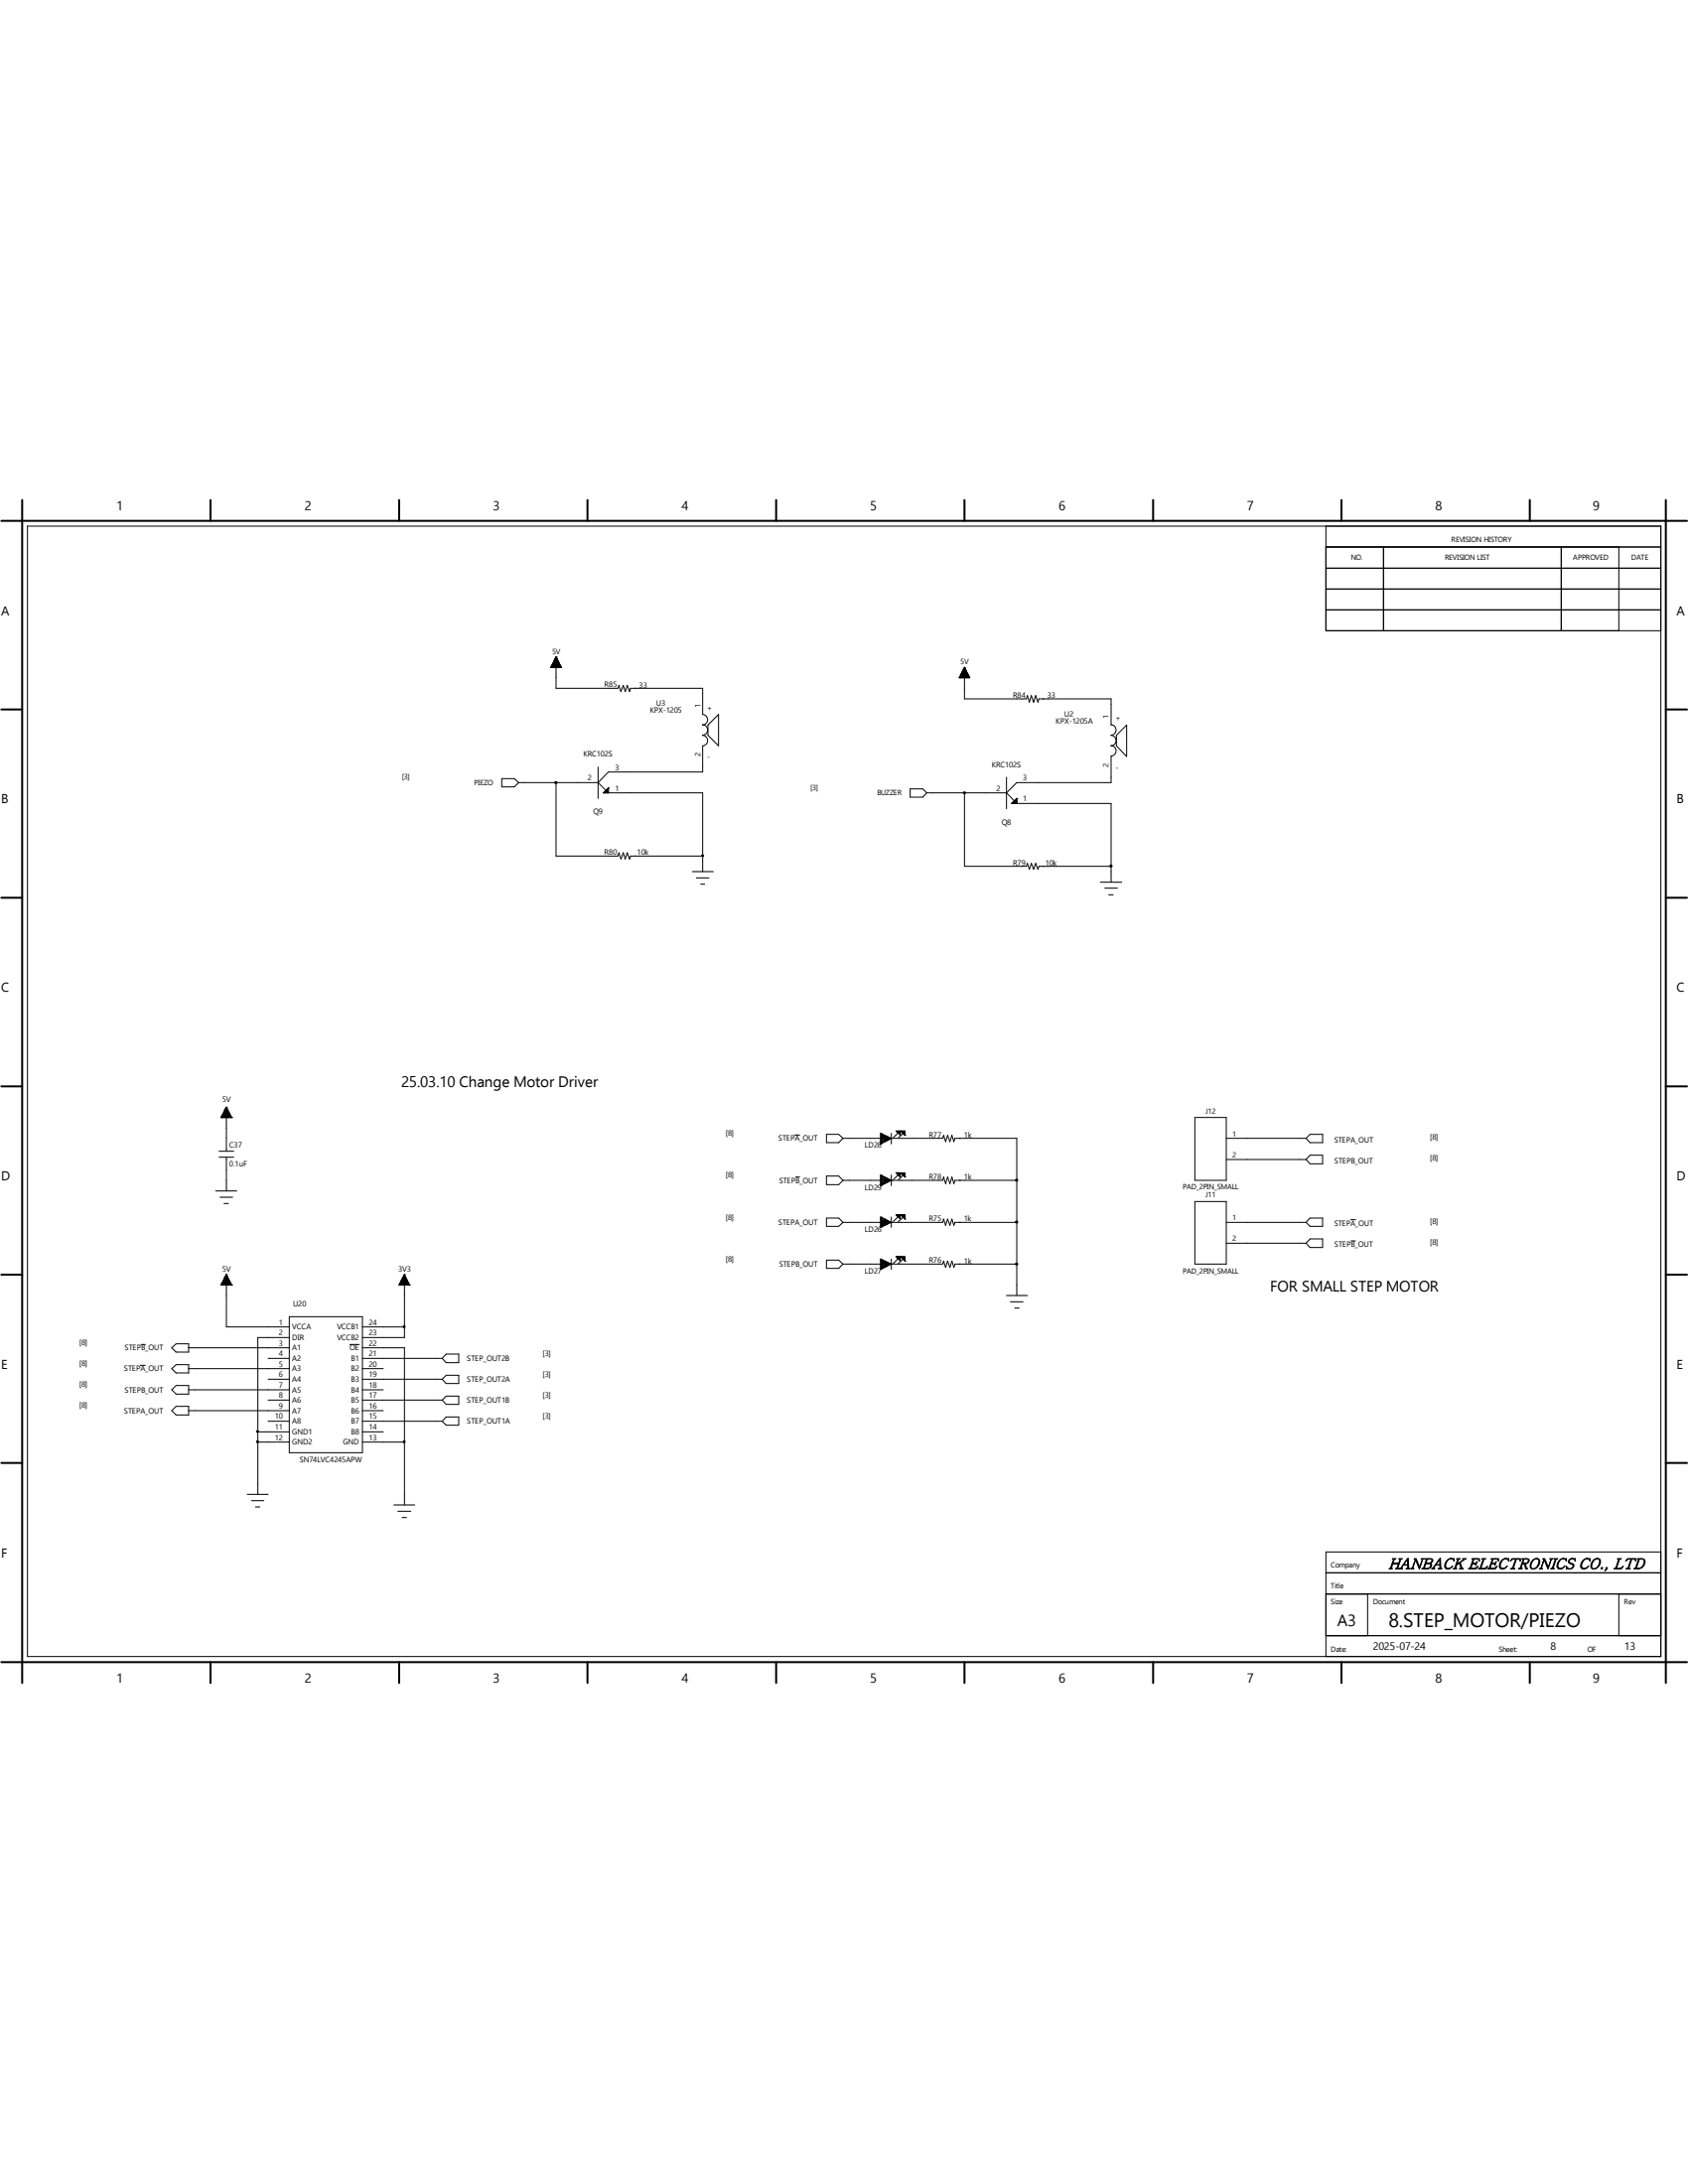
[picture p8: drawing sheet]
<svg xmlns="http://www.w3.org/2000/svg" width="216mm" height="279mm" viewBox="0 0 216 279" stroke-linecap="round" stroke-linejoin="round" font-family="sans-serif">
<g fill="none" stroke="#000" stroke-width=".25">
<path d="M.2 66.6h215.6M2.8 64v151.3M26.9 64v2.6M51.1 64v2.6M75.1 64v2.6M99.3 64v2.6M123.4 64v2.6M147.5 64v2.6M171.6 64v2.6M195.7 64v2.6M213.1 64v151.3M.2 90.8h2.6"/>
<path d="M213.1 90.8h2.7M.2 114.9h2.6M213.1 114.9h2.7M.2 139h2.6M213.1 139h2.7M.2 163.1h2.6M213.1 163.1h2.7M.2 187.2h2.6M213.1 187.2h2.7M.2 212.6h215.6M26.9 212.6v2.7M51.1 212.6v2.7"/>
<path d="M75.1 212.6v2.7M99.3 212.6v2.7M123.4 212.6v2.7M147.5 212.6v2.7M171.6 212.6v2.7M195.7 212.6v2.7"/>
</g>
<g fill="none" stroke="#000" stroke-width=".13">
<path d="M3.5 67.3h208.9v144.6h-208.9zM169.6 67.3v13.4h42.8M169.6 70h42.8M169.6 78h42.8M169.6 75.4h42.8M169.6 72.7h42.8M177 70v10.7M199.7 70v10.7M207.1 70v10.7M64.2 99.6h1.6l.5 .5-.5 .6h-1.6zM70.5 85.3l1.3 .1M70.5 85.3v.1"/>
<path d="M70.5 85.3h1.3M70.5 85.2h1.2v.2M70.5 85.2v.2M70.6 85.2h1.1M70.6 85.1h1.1v.3M70.6 85.1v.3M70.6 85h1M70.7 85.4v-.4h.9v.4M70.7 85h.9M70.7 84.9h.8v.5M70.7 84.9v.5M70.7 84.9h.8"/>
<path d="M70.8 84.8h.7v.6M70.8 84.7h.7v.7M70.9 84.6h.5v.8M70.9 84.5v.9M70.9 84.5h.5M70.9 84.5h.4v.9M70.9 84.4v1M71 84.4h.3M71 84.4h.3v1M71 84.3v1.1M71 84.3h.3M71 84.2h.2v1.2"/>
<path d="M71.1 84.2h.1v1.2M71.1 84h.1M71.1 84v4.1h7.9l.2-.4 .2 .8 .3-.8 .3 .8 .2-.8 .3 .8 .1-.4h9.3v3.3M71.1 84l-.7 1.4h1.4M71.1 84l.7 1.4M71.2 84.1h-.1v1.3M71.2 84.2h-.2v1.2M71.4 84.6h-.6v.8M71.5 84.8h-.7v.6M76.5 98.1v4.1M89.9 91.4a.68 .68 0 0 1 .6 .7 .68 .68 0 0 1-.6 .7v-.1M89.9 92.7a.68 .68 0 0 1 .6 .7 .68 .68 0 0 1-.6 .7"/>
<path d="M89.9 94.1a.68 .68 0 0 1 .6 .6 .68 .68 0 0 1-.6 .7v3.4h-12.1l-1.3 1.3M91.9 91.4v4l-1.3-1.3v-1.3zM122.7 86.7h1.3M122.7 86.6h1.3M122.8 86.6h1.2v.1M122.8 86.5v.2M122.8 86.5h1.1M122.9 86.7v-.3h1v.3M122.9 86.4h1M122.9 86.4h1v.3M122.9 86.3h.9M122.9 86.3v.4"/>
<path d="M122.9 86.2h.9v.5M122.9 86.2v.5M123 86.2h.8M123 86.1h.7v.6M123 86.1v.6M123 86.1h.7M123 86h.7v.7M123 86v.7M123.1 86h.6M123.1 85.9h.5v.8M123.1 85.8h.5v.9M123.2 85.7h.3v1"/>
<path d="M123.2 85.6v1.1M123.2 85.6h.3M123.3 85.6h.2v1.1M123.3 85.5h.1v1.2M123.3 85.4v1.3M123.4 85.4h.1M123.4 85.4v4h7.9l.1-.4 .3 .8 .2-.8 .3 .8 .3-.8 .3 .8 .1-.4h9.2v3.4M123.4 85.4l.6 1.3h-1.3zM123.4 85.6h-.1v1.1M123.5 85.8h-.4v.9M123.6 85.9h-.5v.8M128.7 99.4v4.1"/>
<path d="M142.1 92.7a.68 .68 0 0 1 .6 .7 .68 .68 0 0 1-.6 .7M142.1 94.1a.68 .68 0 0 1 .6 .6 .68 .68 0 0 1-.6 .7M142.1 95.4a.68 .68 0 0 1 .6 .7 .68 .68 0 0 1-.6 .6M142.1 96.8v3.3h-12.1l-1.3 1.3M142.8 94.1l1.3-1.3v4l-1.3-1.4zM66.3 100.1h10.2M71.1 100.1v9.4h7.9l.2-.4 .2 .8 .3-.8 .3 .8 .2-.8 .3 .8 .1-.4h9.3M76.5 100.1l1.3 1.3v-.6M77.2 101.4h.1M77.2 101.4h12.7v10.1M77.8 100.8h.1M77.8 100.8l-.6 .6"/>
<path d="M77.8 101.3h-.5v.1M77.8 101.2h-.4v.2M77.8 101h-.2v.4M77.8 100.9h-.1v.5M88.6 111.5h2.6M89.1 112.3h1.6M89.6 113.1h.5M116.4 100.9h1.6l.5 .5-.5 .6h-1.6zM118.5 101.4h10.2M123.4 101.4v9.4h7.9l.1-.4 .3 .8 .2-.8 .3 .8 .3-.8 .3 .8 .1-.4h9.2M128.7 101.4l1.3 1.4v-.6M129.4 102.8h.1"/>
<path d="M129.4 102.8h12.7v10.1M130 102.2h.1M130 102.2l-.6 .6M130 102.7h-.5v.1M130 102.5h-.3v.3M130 102.4h-.2v.4M130 102.3h-.1v.5M140.8 112.9h2.7M141.3 113.6h1.6M141.8 114.5h.6M27.6 152.4h2.7M28 147.3h1.9"/>
<path d="M28 148h1.9M28.2 153.2h1.6M28.3 143h.1M28.3 143h1.3M28.3 142.9h1.3M28.3 142.9h1.2v.1M28.3 142.8v.2M28.4 142.8h1.1M28.4 142.7h1.1v.3M28.4 142.7v.3M28.4 142.7h1.1M28.4 142.6v.4"/>
<path d="M28.5 142.6h.9M28.5 143v-.5h.9v.5M28.5 142.5h.9M28.5 142.5h.8v.5M28.5 142.4v.6M28.6 142.4h.7M28.6 142.3h.7v.7M28.7 154h.5M28.7 142.2h.6v.8M28.7 142.1h.5v.9M28.7 142.1v.9M28.7 142.1h.5"/>
<path d="M28.7 142h.4v1M28.7 141.9v1.1M28.8 141.9h.3M28.8 141.9h.3v1.1M28.8 141.9v1.1M28.8 141.9h.2M28.9 141.8h.1v1.2M28.9 141.7h.1v1.3M28.9 141.6v1.4M29 141.6h.1M29 141.6v5.7M29 148v4.4"/>
<path d="M29 141.6l-.7 1.4M29 141.6l.6 1.4M29 141.7h-.1v1.3M29.2 142.2h-.5v.8M29.3 142.3h-.7v.7M29.6 143h.1M101.6 145.2h.7M101.8 150.6h.5M105.7 145.1h1.6l.5 .5-.5 .6h-1.6zM105.7 150.5h1.6l.5 .5-.5 .6h-1.6zM105.7 155.8h1.6l.5 .6-.5 .5h-1.6zM107.8 145.6h12.8l.1-.4 .2 .8 .3-.8 .3 .8 .3-.8 .2 .8 .1-.4h7.9v20.1"/>
<path d="M107.8 151h12.8l.1-.4 .2 .8 .3-.8 .3 .8 .3-.8 .2 .8 .1-.4h7.9M107.8 156.4h12.8l.1-.4 .2 .8 .3-.8 .3 .8 .3-.8 .2 .8 .1-.4h7.9M112.6 146.3h.1M112.6 145h.1M112.6 151.7h.1M112.6 150.3h.1M112.6 157h.1M112.6 155.7h.1M112.6 145v1.3M112.6 150.3v1.4M112.6 155.7v1.3M112.6 145l1.4 .6"/>
<path d="M112.6 145.1h.3v1.1h-.3M112.6 145.2h.6v.8h-.6M112.6 145.5h1.1M112.6 145.4h.9M112.6 150.5h.3v1.1h-.3M112.6 155.8h.3v1.1h-.3M112.6 150.6h.6v.8h-.6M112.6 156h.6v.8h-.6M112.6 150.3l1.4 .7M112.6 150.9h1.1M112.6 150.7h.9M112.6 155.7l1.4 .7"/>
<path d="M112.6 156.3h1.1M112.6 156.1h.9M112.8 145.1v1.1M112.8 150.4v1.2M112.8 155.8v1.1M113.1 145.2v.9M113.1 150.5v1M113.1 155.9v.9M113.3 145.3v.7M113.3 150.7v.6M113.3 156v.7M113.5 145.4v.5h-.9"/>
<path d="M113.5 150.7v.6h-.9M113.5 156.1v.5h-.9M113.6 145.5v.3M113.6 150.8v.4M113.6 156.2v.3M113.7 145.5v.3h-1.1M113.7 150.9v.2h-1.1M113.7 156.3v.2h-1.1M113.8 145.6v.1M113.8 151h.1M113.8 156.3v.1M114 145.6h.1"/>
<path d="M114 151h.1M114 156.4h.1M114 145v1.3M114 150.3v1.4M114 155.7v1.3M114 145.6l-1.4 .7M114 151l-1.4 .7M114 156.4l-1.4 .6M114.6 144.7h.5v.5zM114.6 150h.5v.6zM114.6 155.4h.5v.5zM114.6 144.7h.1"/>
<path d="M114.6 150l.5 .1M114.6 155.4h.1M114.8 144.7v.2h.3M114.8 150v.2M114.8 155.4v.2M114.8 150.2h.3M114.8 155.5h.3M114.9 145h.2M114.9 150.3h.2M114.9 155.7h.2M114.9 144.7v.3M114.9 150v.4"/>
<path d="M114.9 155.4v.3M114.9 144.9l-.6 .6M114.9 150.2l-.6 .7M114.9 155.6l-.6 .7M115 145.1h.1M115 150.5h.1M115 155.8h.1M115.1 144.7v.4M115.1 150v.5M115.1 155.4v.5M115.2 144.7h.1M115.2 150.1h.1"/>
<path d="M115.2 155.4h.1M115.2 144.7h.5v.5M115.2 150.1h.5v.5M115.2 155.4h.5v.6M115.2 144.7l.5 .5M115.2 150.1l.5 .5M115.2 155.4l.5 .6M115.3 144.7v.2h.4M115.3 150.1v.1h.4M115.3 155.4v.1h.4M115.5 144.7v.3h.2M115.5 150.1v.2h.2"/>
<path d="M115.5 155.4v.3h.2M115.6 144.9l-.7 .7M115.6 150.3l-.7 .7M115.6 155.7l-.7 .6M115.6 144.7v.4h.1M115.6 150.1v.4h.1M115.6 155.4v.4h.1M115.7 145.2h.1M115.7 150.6h.1M115.7 156h.1M152.8 143h4v8h-4zM152.8 153.7h4v8h-4z"/>
<path d="M156.8 145.6h10.2M156.8 156.4h10.2M156.8 148.3h10.2M156.8 159h10.2M167.6 145.1h1.6v1.1h-1.6l-.6-.6zM167.6 155.8h1.6v1.1h-1.6l-.6-.5zM167.6 147.8h1.6v1.1h-1.6l-.6-.6zM167.6 158.5h1.6v1.1h-1.6l-.6-.6zM172.8 156h.6M172.8 158.7h.6M17.9 174.7h.7M18 172h.6"/>
<path d="M22 172.4l.5-.5h1.6v1.1h-1.6zM22 175.1l.5-.5h1.6v1h-1.6zM22.5 177.2h1.6v1.2h-1.6l-.5-.6zM22.5 179.9h1.6v1.1h-1.6l-.5-.5zM24.1 172.4h12.9M24.1 175.1h12.9M24.1 177.8h12.9M28.3 164.4h.1M28.3 164.4h1.3M28.3 164.3h1.3M28.3 164.3v.1M28.3 164.3h1.2v.1"/>
<path d="M28.4 164.4v-.2h1.1v.2M28.4 164.3h1.1M28.4 164.1h1.1M28.4 164v.4M28.4 164.1h1.1v.3M28.5 164v.4M28.5 164h.9v.4M28.5 164h.9M28.5 163.8v.6M28.5 163.9h.8v.5M28.5 163.9h.9M28.6 163.8h.7"/>
<path d="M28.6 164.4v-.7h.7v.7M28.6 163.7h.7M28.7 163.7h.6v.7M28.7 163.5v.9M28.7 163.5h.5v.9M28.7 163.4v1M28.7 163.4h.4v1M28.7 163.5h.5M28.8 163.3v1.1M28.8 163.3h.3v1.1M28.8 163.4h.3M28.8 163.3h.2"/>
<path d="M28.9 163.2h.1v1.2M28.9 163.1v1.3M28.9 163.1h.1v1.3M29 163.1h.1M29 163.1v6.7h8M29 163.1l-.7 1.3M29 163.1l.6 1.3M29 163.2h-.1v1.2M29.2 163.6h-.5v.8M29.6 164.4h.1M34.3 173.8h2.7M34.3 176.4h2.7"/>
<path d="M34.3 179.1h2.7M37 168.4h9.4v17.4h-9.4zM37 171.1h-4v20.1M44.7 172h1.2M46.4 169.8h5.3M46.4 172.4h5.3v20.1M46.4 173.8h10.2M46.4 175.1h2.6M46.4 176.4h10.2M46.4 177.8h2.6M46.4 179.1h10.2M51.1 164.4h.1"/>
<path d="M51.1 164.4h1.3M51.1 164.3h1.3M51.1 164.3h1.2v.1M51.1 164.3v.1M51.1 164.3h1.2M51.1 164.4v-.2h1.2v.2M51.2 164.1h1M51.2 164.1h1v.3M51.3 164h.9v.4M51.3 163.9h.9M51.3 164v.4M51.3 163.9h.8v.5"/>
<path d="M51.3 163.8v.6M51.4 163.8h.7M51.4 164.4v-.7h.7v.7M51.4 163.7h.6M51.4 163.7h.6v.7M51.4 163.6v.8M51.4 163.6h.6M51.5 163.5h.4v.9M51.5 163.4h.4v1M51.5 163.4v1M51.6 163.4h.3M51.6 163.3h.3v1.1"/>
<path d="M51.6 163.2h.2v1.2M51.7 163.1h.1M51.7 163.1v1.3M51.7 163.1v8h-5.3M51.7 163.1l-.6 1.3M51.7 163.1l.7 1.3M51.8 163.2h-.2v1.2M51.8 163.3h-.2v1.1M51.9 163.5h-.4v.9M52.2 164h-1v.4M52.4 164.4h.1M56.6 176.4l.5-.5h1.6v1.1h-1.6z"/>
<path d="M57.1 173.2h1.6v1.1h-1.6l-.5-.5zM57.1 178.6h1.6v1.1h-1.6l-.5-.6zM105.7 161.2h1.6l.5 .5-.5 .6h-1.6zM107.8 161.7h12.8l.1-.4 .2 .8 .3-.8 .3 .8 .3-.8 .2 .8 .1-.4h7.9M112.6 162.4h.1M112.6 161.1h.1M112.6 161.1v1.3M112.6 161.2h.3v1.1h-.3M112.6 161.3h.6v.8h-.6M112.6 161.1l1.4 .6M112.6 161.6h1.1M112.6 161.5h.9"/>
<path d="M112.8 161.1v1.2M113.1 161.2v1M113.3 161.4v.7M113.5 161.5v.5h-.9M113.6 161.5v.4M113.7 161.6v.2h-1.1M113.8 161.7v.1M114 161.7h.1M114 161.1v1.3M114 161.7l-1.4 .7M114.6 160.7h.5v.6zM114.6 160.7v.1"/>
<path d="M114.6 160.8h.5M114.8 160.7v.3M114.8 160.9h.3M114.9 161.1h.2M114.9 160.7v.4M114.9 161l-.6 .6M115 161.2h.1M115.1 160.7v.5M115.2 160.8h.1M115.2 160.8h.5v.5M115.2 160.8l.5 .5M115.3 160.8v.1h.4"/>
<path d="M115.5 160.8v.3h.2M115.6 161l-.7 .7M115.6 160.8v.4h.1M115.7 161.3h.1M128.7 165.7h2.7M129.2 166.5h1.7M129.8 167.3h.5M24.1 180.5h12.9M31.6 191.2h2.7M32.2 192h1.5M32.7 192.8h.5M33 183.2h4"/>
<path d="M33 184.5h4M34.3 181.8h2.7M46.4 180.5h2.6M46.4 181.8h10.2M46.4 183.2h2.6M46.4 184.5h5.3M50.4 192.5h2.6M50.9 193.3h1.6M51.4 194.1h.6M57.1 181.3h1.6v1h-1.6l-.5-.5zM212.4 198.5h-42.8v13.4M169.6 209.3h42.8"/>
<path d="M169.6 203.9h42.8M169.6 201.2h42.8M174.9 203.9v5.4M207.1 203.9v5.4"/>
</g>
<g fill="#000" stroke="#000" stroke-width=".13">
<path d="M71 100h.2v.2h-.2z" fill-rule="evenodd"/>
<path d="M142 110.7h.2v.2h-.2z" fill-rule="evenodd"/>
<path d="M129.9 156.2h.2v.2h-.2z" fill-rule="evenodd"/>
<path d="M129.9 150.9h.2v.2h-.2z" fill-rule="evenodd"/>
<path d="M129.9 161.6h.2v.2h-.2z" fill-rule="evenodd"/>
<circle cx="89.9" cy="109.5" r=".13"/>
<circle cx="123.4" cy="101.4" r=".13"/>
<circle cx="51.7" cy="169.7" r=".13"/>
<circle cx="32.9" cy="184.4" r=".13"/>
<circle cx="32.9" cy="183.1" r=".13"/>
<circle cx="51.7" cy="184.4" r=".13"/>
</g>
<text font-size="2.5" x="177.6" y="208.2">8.STEP_MOTOR/PIEZO</text>
<text font-size="2.1" x="171" y="208">A3</text>
<g font-size="1.9">
<text x="51.3" y="139.1">25.03.10 Change Motor Driver</text>
<text x="162.5" y="165.2">FOR SMALL STEP MOTOR</text>
<text x="177.6" y="200.7">HANBACK ELECTRONICS CO., LTD</text>
</g>
<g font-size="1.7">
<text x="14.9" y="65.3">1</text>
<text x="39" y="65.3">2</text>
<text x="63.1" y="65.3">3</text>
<text x="87.2" y="65.3">4</text>
<text x="111.3" y="65.3">5</text>
<text x="135.4" y="65.3">6</text>
<text x="159.5" y="65.3">7</text>
<text x="183.6" y="65.3">8</text>
<text x="203.7" y="65.3">9</text>
<text x=".2" y="78.7">A</text>
<text x="214.4" y="78.7">A</text>
<text x=".2" y="102.8">B</text>
<text x="214.4" y="102.8">B</text>
<text x=".2" y="126.9">C</text>
<text x="214.4" y="126.9">C</text>
<text x=".2" y="151">D</text>
<text x="214.4" y="151">D</text>
<text x=".2" y="175.1">E</text>
<text x="214.4" y="175.1">E</text>
<text x=".2" y="199.2">F</text>
<text x="214.4" y="199.2">F</text>
<text x="14.9" y="215.3">1</text>
<text x="39" y="215.3">2</text>
<text x="63.1" y="215.3">3</text>
<text x="87.2" y="215.3">4</text>
<text x="111.3" y="215.3">5</text>
<text x="135.4" y="215.3">6</text>
<text x="159.5" y="215.3">7</text>
<text x="183.6" y="215.3">8</text>
<text x="203.7" y="215.3">9</text>
</g>
<g font-size="1.4">
<text x="175.6" y="211.1">2025-07-24</text>
<text x="198.3" y="211.1">8</text>
<text x="207.7" y="211.1">13</text>
</g>
<g font-size="1">
<text x="172.8" y="71.6">NO.</text>
<text x="184.8" y="71.6">REVISION LIST</text>
<text x="185.6" y="69.3">REVISION HISTORY</text>
<text x="201.2" y="71.6">APPROVED</text>
<text x="208.7" y="71.6">DATE</text>
<text x="70.6" y="83.7">5V</text>
<text x="77.3" y="87.9">R85</text>
<text x="81.7" y="88">33</text>
<text x="122.9" y="85">5V</text>
<text x="129.5" y="89.3">R84</text>
<text x="133.9" y="89.3">33</text>
<text x="83.1" y="91.2">KPX-1205</text>
<text x="83.9" y="90.3">U3</text>
<text x="89.6" y="90.6" transform="rotate(-90 89.6 90.6)">1</text>
<text x="90.4" y="90.9">+</text>
<text x="135" y="92.5">KPX-1205A</text>
<text x="136.1" y="91.7">U2</text>
<text x="141.8" y="91.9" transform="rotate(-90 141.8 91.9)">1</text>
<text x="142.7" y="92.2">+</text>
<text x="51.4" y="99.7">[3]</text>
<text x="60.7" y="100.4">PIEZO</text>
<text x="74.6" y="96.8">KRC102S</text>
<text x="75.2" y="99.9">2</text>
<text x="78.7" y="98.5">3</text>
<text x="78.7" y="101.2">1</text>
<text x="89.6" y="96.8" transform="rotate(-90 89.6 96.8)">2</text>
<text x="90.4" y="97.2">-</text>
<text x="103.6" y="101">[3]</text>
<text x="112.2" y="101.7">BUZZER</text>
<text x="126.8" y="98.2">KRC102S</text>
<text x="127.4" y="101.2">2</text>
<text x="130.9" y="99.9">3</text>
<text x="141.8" y="98.1" transform="rotate(-90 141.8 98.1)">2</text>
<text x="142.7" y="98.5">-</text>
<text x="75.9" y="104.1">Q9</text>
<text x="128.1" y="105.5">Q8</text>
<text x="130.9" y="102.5">1</text>
<text x="77.3" y="109.3">R80</text>
<text x="81.5" y="109.4">10k</text>
<text x="129.5" y="110.7">R79</text>
<text x="133.7" y="110.7">10k</text>
<text x="28.4" y="141">5V</text>
<text x="154.2" y="142.5">J12</text>
<text x="29.3" y="146.9">C37</text>
<text x="29.3" y="149.2">0.1uF</text>
<text x="92.8" y="145.3">[8]</text>
<text x="99.6" y="146">STEPA_OUT</text>
<text x="110.6" y="146.9">LD28</text>
<text x="118.8" y="145.5">R77</text>
<text x="123.3" y="145.6">1k</text>
<text x="157.6" y="145.4">1</text>
<text x="157.6" y="148">2</text>
<text x="170.6" y="146.1">STEPA_OUT</text>
<text x="170.7" y="148.8">STEPB_OUT</text>
<text x="182.9" y="145.8">[8]</text>
<text x="182.9" y="148.5">[8]</text>
<text x="92.8" y="150.7">[8]</text>
<text x="99.7" y="151.3">STEPB_OUT</text>
<text x="110.6" y="152.2">LD29</text>
<text x="118.8" y="150.9">R78</text>
<text x="123.3" y="150.9">1k</text>
<text x="151.3" y="152.2">PAD_2PIN_SMALL</text>
<text x="154.2" y="153.2">J11</text>
<text x="92.8" y="156">[8]</text>
<text x="92.8" y="161.4">[8]</text>
<text x="99.6" y="156.7">STEPA_OUT</text>
<text x="110.6" y="157.6">LD26</text>
<text x="118.8" y="156.3">R75</text>
<text x="118.8" y="161.6">R76</text>
<text x="123.3" y="161.6">1k</text>
<text x="123.3" y="156.3">1k</text>
<text x="157.6" y="156.1">1</text>
<text x="157.6" y="158.8">2</text>
<text x="170.6" y="156.8">STEPA_OUT</text>
<text x="170.7" y="159.6">STEPB_OUT</text>
<text x="182.9" y="156.5">[8]</text>
<text x="182.9" y="159.2">[8]</text>
<text x="28.4" y="162.6">5V</text>
<text x="37.5" y="167.1">U20</text>
<text x="50.9" y="162.6">3V3</text>
<text x="99.7" y="162.1">STEPB_OUT</text>
<text x="110.6" y="162.9">LD27</text>
<text x="151.3" y="162.9">PAD_2PIN_SMALL</text>
<text x="10.1" y="172.1">[8]</text>
<text x="16" y="172.8">STEPB_OUT</text>
<text x="35.6" y="169.5">1</text>
<text x="35.6" y="170.9">2</text>
<text x="35.6" y="172.2">3</text>
<text x="35.6" y="173.5">4</text>
<text x="37.4" y="170.1">VCCA</text>
<text x="37.4" y="171.4">DIR</text>
<text x="37.4" y="172.8">A1</text>
<text x="43.1" y="170.1">VCCB1</text>
<text x="43.1" y="171.4">VCCB2</text>
<text x="44.7" y="172.8">OE</text>
<text x="47.2" y="169.5">24</text>
<text x="47.2" y="170.9">23</text>
<text x="47.2" y="172.2">22</text>
<text x="47.2" y="173.5">21</text>
<text x="69.4" y="173.5">[3]</text>
<text x="10.1" y="174.8">[8]</text>
<text x="10.1" y="177.5">[8]</text>
<text x="15.9" y="175.4">STEPA_OUT</text>
<text x="16" y="178.1">STEPB_OUT</text>
<text x="35.6" y="174.8">5</text>
<text x="35.6" y="176.2">6</text>
<text x="35.6" y="177.5">7</text>
<text x="35.6" y="178.9">8</text>
<text x="37.4" y="174.1">A2</text>
<text x="37.4" y="175.4">A3</text>
<text x="37.4" y="176.8">A4</text>
<text x="37.4" y="178.1">A5</text>
<text x="37.4" y="179.5">A6</text>
<text x="44.9" y="174.1">B1</text>
<text x="44.9" y="175.4">B2</text>
<text x="44.9" y="176.8">B3</text>
<text x="44.9" y="178.1">B4</text>
<text x="44.9" y="179.5">B5</text>
<text x="47.2" y="174.8">20</text>
<text x="47.2" y="176.2">19</text>
<text x="47.2" y="177.5">18</text>
<text x="47.2" y="178.9">17</text>
<text x="59.7" y="176.8">STEP_OUT2A</text>
<text x="59.7" y="174.1">STEP_OUT2B</text>
<text x="59.7" y="179.5">STEP_OUT1B</text>
<text x="69.4" y="176.1">[3]</text>
<text x="69.4" y="178.8">[3]</text>
<text x="10.1" y="180.1">[8]</text>
<text x="15.9" y="180.8">STEPA_OUT</text>
<text x="35.1" y="181.5">10</text>
<text x="35.1" y="182.9">11</text>
<text x="35.1" y="184.2">12</text>
<text x="35.6" y="180.2">9</text>
<text x="37.4" y="180.8">A7</text>
<text x="37.4" y="182.2">A8</text>
<text x="37.4" y="183.5">GND1</text>
<text x="37.4" y="184.8">GND2</text>
<text x="43.9" y="184.8">GND</text>
<text x="44.9" y="180.8">B6</text>
<text x="44.9" y="182.2">B7</text>
<text x="44.9" y="183.5">B8</text>
<text x="47.2" y="180.2">16</text>
<text x="47.2" y="181.5">15</text>
<text x="47.2" y="182.9">14</text>
<text x="47.2" y="184.2">13</text>
<text x="59.7" y="182.2">STEP_OUT1A</text>
<text x="69.4" y="181.5">[3]</text>
<text x="38.3" y="187.1">SN74LVC4245APW</text>
<text x="170.2" y="203.2">Title</text>
<text x="170.2" y="200.6">Company</text>
<text x="170.2" y="205.3">Size</text>
<text x="175.6" y="205.3">Document</text>
<text x="207.7" y="205.3">Rev</text>
<text x="170.2" y="211.3">Date:</text>
<text x="191.7" y="211.3">Sheet:</text>
<text x="203" y="211.3">OF</text>
</g>
</svg>
